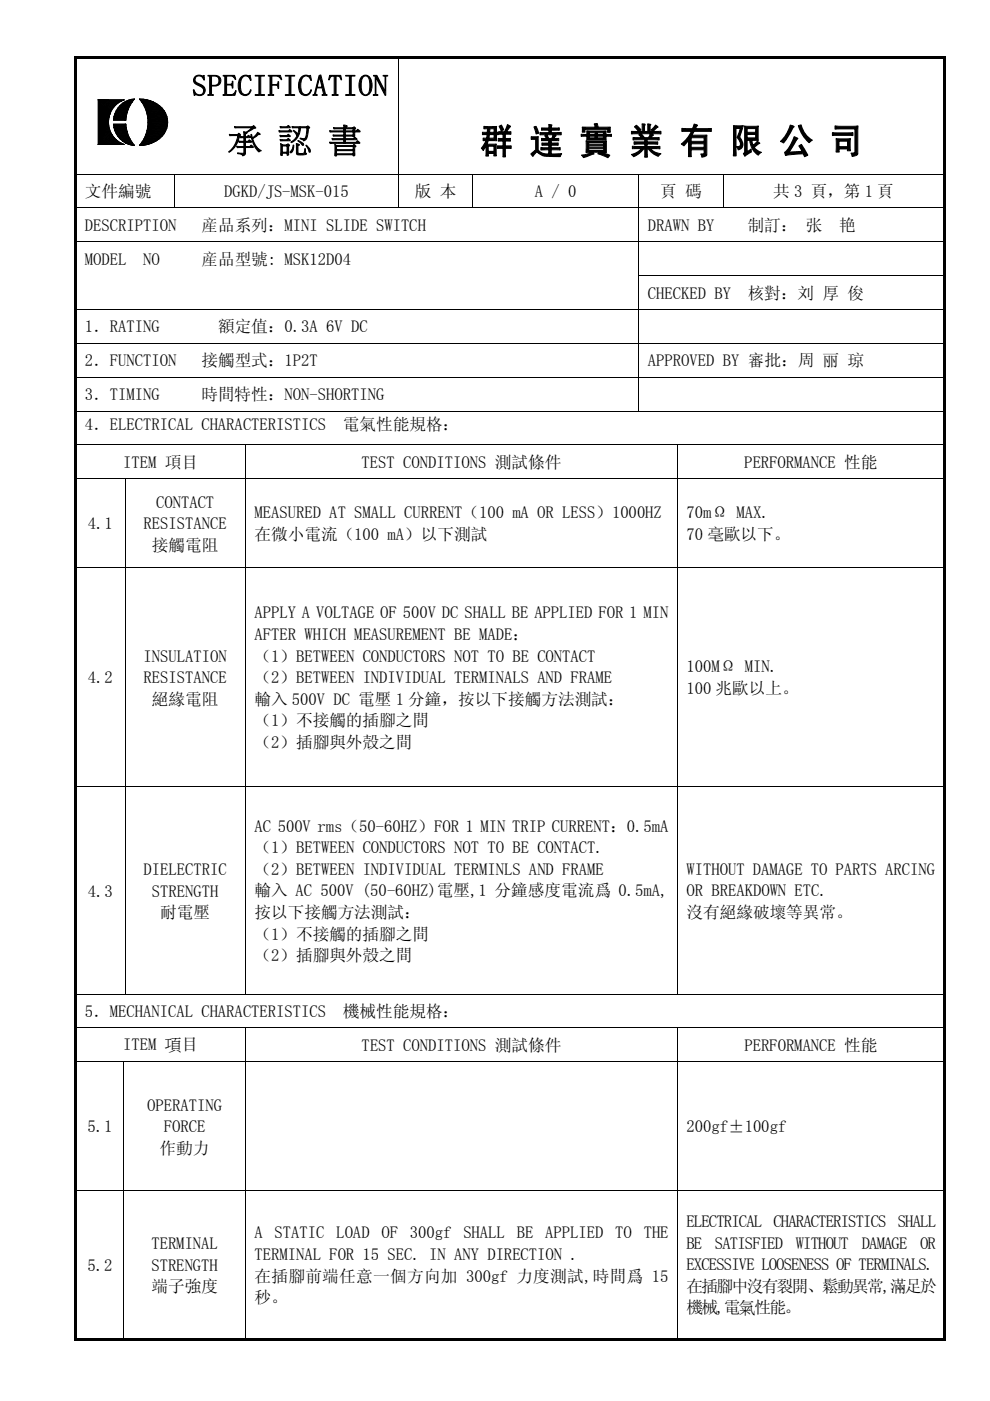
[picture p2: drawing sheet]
<svg xmlns="http://www.w3.org/2000/svg" width="210mm" height="297mm" viewBox="0 0 210 297" stroke-linecap="round" stroke-linejoin="round" font-family="sans-serif">
<g fill="#000">
<path d="M15.8 12h.6v.5h-.6zM15.8 12h69.3v.5h-69.3zM85.1 12h114.9v.5h-114.9zM200 12h.5v.5h-.5zM15.8 12.5h.6v24.3h-.6zM200 12.5h.5v24.3h-.5zM200 36.8h.5v.2h-.5zM15.8 37h.6v7h-.6zM15.8 44.2h.6v7h-.6zM15.8 51.4h.6v7h-.6zM15.8 58.4h.6v.1h-.6zM135.4 58.4h.2v.1h-.2z"/>
<path d="M200 37h.5v7h-.5zM200 44h.5v.2h-.5zM200 44.2h.5v7h-.5zM200 51.2h.5v.2h-.5zM200 51.4h.5v7h-.5zM200 58.4h.5v.1h-.5zM15.8 58.5h.6v7h-.6zM15.8 65.7h.6v7h-.6zM15.8 72.9h.6v7h-.6zM200 58.5h.5v7h-.5zM200 65.5h.5v.2h-.5zM200 65.7h.5v7h-.5z"/>
<path d="M200 72.7h.5v.2h-.5zM200 72.9h.5v7h-.5zM15.8 80.1h.6v7h-.6zM15.8 87.2h.6v7.1h-.6zM200 79.9h.5v.2h-.5zM200 80.1h.5v7h-.5zM200 87.1h.5v.1h-.5zM200 87.2h.5v7.1h-.5zM200 94.3h.5v.1h-.5zM15.8 94.4h.6v7h-.6zM200 94.4h.5v7h-.5zM200 101.4h.5v.2h-.5z"/>
<path d="M15.8 101.6h.6v18.6h-.6zM200 101.6h.5v18.6h-.5zM200 120.2h.5v.2h-.5zM15.8 120.4h.6v46.4h-.6zM200 120.4h.5v46.4h-.5zM200 166.8h.5v.1h-.5zM15.8 166.9h.6v43.8h-.6zM15.8 210.8h.6v7.1h-.6zM200 166.9h.5v43.8h-.5zM200 210.7h.5v.1h-.5zM200 210.8h.5v7.1h-.5zM200 217.9h.5v.1h-.5z"/>
<path d="M15.8 218h.6v7h-.6zM200 218h.5v7h-.5zM200 225h.5v.2h-.5zM15.8 225.2h.6v27.2h-.6zM200 225.2h.5v27.2h-.5zM200 252.4h.5v.1h-.5zM15.8 252.5h.6v31.8h-.6zM15.8 283.8h10.4v.5h-10.4zM26.2 283.8h25.8v.5h-25.8zM52 283.8h91.6v.5h-91.6zM143.6 283.8h56.4v.5h-56.4zM200 252.5h.5v31.8h-.5z"/>
<path d="M200 283.8h.5v.5h-.5z"/>
</g>
<g fill="none" stroke="#000" stroke-width=".21">
<path d="M84.6 12.5v24.3M36.9 37v7M84.6 37v7M100.2 37v7M135.5 37v7M153.4 37v7M200 36.9h-184.2M15.8 44.1h184.2M15.8 51.3h184.2M135.5 44.2v7M135.5 51.4v7M135.5 58.5v7"/>
<path d="M135.6 58.4h64.4M15.8 65.6h184.2M15.8 80h184.2M135.5 65.7v7M135.5 72.9v7M200 72.8h-184.2M15.8 87.1h184.2M15.8 94.3h184.2M52.1 94.4v7M135.5 80.1v7M143.7 94.4v7M15.8 101.5h184.2"/>
<path d="M26.5 101.6v18.6M52.1 101.6v18.6M143.7 101.6v18.6M26.5 120.4v46.4M52.1 120.4v46.4M143.7 120.4v46.4M200 120.3h-184.2M15.8 166.9h184.2M26.5 166.9v43.8M52.1 166.9v43.8M143.7 166.9v43.8M15.8 218h184.2"/>
<path d="M52.1 218v7M143.7 218v7M200 210.8h-184.2M15.8 225.1h184.2M26.3 225.2v27.2M52.1 225.2v27.2M143.7 225.2v27.2M15.8 252.5h184.2M26.3 252.5v31.3M52.1 252.5v31.3M143.7 252.5v31.3"/>
</g>
<path d="M18 20.3h19.8v10.9h-19.8z" fill="#fff"/>
<path d="M18 20.3h19.8v10.9h-19.8z" fill="none" stroke="#fff" stroke-width=".21"/>
<g fill="#000">
<path d="M20.8 21.2l4.9 .2-.6 .4zM20.8 21.2l4.3 .6-.5 .4zM20.8 21.2l3.8 1-.4 .5zM20.8 21.2l3.4 1.5-.5 .5zM20.8 21.2l2.9 2-.3 .7zM20.8 21.2l2.6 2.7-2.6 6.7zM23 25.9l.1 .7-2.3 4zM23.1 26.6l.1 .7-2.4 3.3zM23.1 25.2l-.1 .7-2.2 4.7zM23.2 27.3l.2 .6-2.6 2.7zM23.2 24.5l-.1 .7-2.3 5.4zM23.4 27.9l.3 .7-2.9 2z"/>
<path d="M23.4 23.9l-2.6 6.7zM20.8 30.6l2.9-2 .5 .5zM20.8 30.6l3.4-1.5 .4 .5zM24.2 27l2.6 .2-2.4 .5zM24.1 26.3h2.6l-2.5 .7zM24.2 24.8l2.5 .7h-2.6zM24.4 27.7l2.6 .3-2.3 .3zM24.4 24.1l2.4 .5-2.6 .2zM20.8 30.6l3.8-1 .5 .4zM24.7 28.3l2.5 .4-2.2 .2zM24.7 23.5l2.3 .3-2.6 .3zM25 28.9l2.6 .6-2.1-.1z"/>
<path d="M25 22.9l2.2 .2-2.5 .4zM20.8 30.6l4.3-.6 .6 .4zM25.5 22.4l1.7 .7-2.2-.2zM25.5 22.4l.5-.5 1.6 .4zM26.6 30.3l1.9 .5zM24.2 27l2.5-.7 .1 .9zM24.4 27.7l2.4-.5 .2 .8zM24.2 24.8l2.6-.2-.1 .9zM24.7 28.3l2.3-.3 .2 .7zM24.4 24.1l2.6-.3-.2 .8zM27.2 30.5l1.3 .3zM26.6 21.5l.6-.2 .8 .3z"/>
<path d="M25 28.9l2.2-.2 .4 .8zM24.7 23.5l2.5-.4-.2 .7zM26 29.9l1.6-.4 .4 .7zM25.5 22.4l2.1-.1-.4 .8zM27.2 21.3l.6-.2 .2 .5zM26.6 30.3l1.4-.1 .5 .6zM26 21.9l2-.3-.4 .7zM27.8 21.1l.7-.1-.5 .6zM29.6 21h.8l-.3 .7zM30.1 30.1l2.5 .1-3 .6zM30.1 21.7l3.1 .3-2.6 .5zM30.4 21l.7 .1-1 .6z"/>
<path d="M30.6 29.4h3.2l-3.7 .7zM30.6 22.5l3.7 .4-3.4 .4zM30.9 28.5l3.4 .4-3.7 .5zM30.9 23.3l3.9 .2-3.6 .6zM29.6 30.8l1.5-.2zM30.1 21.7l1-.6 .8 .3zM31.2 27.7l3.9 .1-4.2 .7zM31.2 24.1l4.2 .5-4.1 .4zM31.3 26.8l4.1 .4-4.2 .5zM31.3 25l4.2 .3-4.1 .6zM31.4 25.9h4.2l-4.3 .9zM29.6 30.8l3-.6-.7 .2z"/>
<path d="M30.1 30.1l3.7-.7-.6 .4zM30.6 22.5l3.2-.1 .5 .5zM30.6 29.4l3.7-.5-.5 .5zM30.9 23.3l3.4-.4 .5 .6zM30.9 28.5l3.9-.1-.5 .5zM31.2 24.1l3.6-.6 .3 .5zM30.9 28.5l4.2-.7-.3 .6zM31.2 24.1l3.9-.1 .3 .6zM31.2 27.7l4.2-.5-.3 .6zM31.3 25l4.1-.4 .1 .7zM31.3 26.8l4.2-.3-.1 .7zM31.4 25.9l4.1-.6 .1 .6z"/>
<path d="M31.3 26.8l4.3-.9-.1 .6z"/>
</g>
<g fill="none" stroke="#000" stroke-width=".21">
<path d="M20.8 30.6l4.3-.6 .6 .4zM20.8 30.6l3.8-1 .5 .4zM20.8 21.2l4.9 .2-.6 .4zM20.8 21.2l4.3 .6-.5 .4zM20.8 21.2l3.8 1-.4 .5zM20.8 21.2l3.4 1.5-.5 .5zM20.8 21.2l2.9 2-.3 .7zM20.8 21.2l2.6 2.7-2.6 6.7zM20.8 21.2h5.6a5 5 0 0 0-3.4 4.7 5 5 0 0 0 3.4 4.7h-5.6zM20.8 30.6l4.9-.2 .7 .2zM20.8 30.6l3.4-1.5 .4 .5zM20.8 30.6l2.9-2 .5 .5z"/>
<path d="M20.8 21.2h5.6l-.7 .2zM23 25.9l.1 .7-2.3 4zM23.1 26.6l.1 .7-2.4 3.3zM23.1 25.2l-.1 .7-2.2 4.7zM23.2 27.3l.2 .6-2.6 2.7zM23.2 24.5l-.1 .7-2.3 5.4zM23.4 27.9l.3 .7-2.9 2zM23.4 23.9l-2.6 6.7zM24.1 26.3h2.6a7.4 7.4 0 0 0 1.8 4.5 4.8 4.8 0 0 1-4.4-4.5zM24.1 26.3h2.6l-2.5 .7zM24.2 24.8l2.6-.2-.1 .9zM24.2 27l2.5-.7 .1 .9z"/>
<path d="M24.2 27l2.6 .2-2.4 .5zM24.2 24.8l2.5 .7h-2.6zM24.4 27.7l2.4-.5 .2 .8zM24.4 27.7l2.6 .3-2.3 .3zM24.4 24.1l2.4 .5-2.6 .2zM24.4 24.1l2.6-.3-.2 .8zM24.7 28.3l2.5 .4-2.2 .2zM24.7 23.5l2.3 .3-2.6 .3zM24.7 28.3l2.3-.3 .2 .7zM24.7 23.5l2.5-.4-.2 .7zM25 28.9l2.6 .6-2.1-.1zM25 22.9l2.2 .2-2.5 .4z"/>
<path d="M25 28.9l2.2-.2 .4 .8zM25.5 22.4a4.6 4.6 0 0 1 3-1.4 7.4 7.4 0 0 0-1.8 4.5h-2.6a5.1 5.1 0 0 1 1.4-3.1zM25.5 22.4l2.1-.1-.4 .8zM25.5 22.4l.5-.5 1.6 .4zM25.5 29.4l2.1 .1-1.6 .4zM25.5 22.4l1.7 .7-2.2-.2zM26 29.9l2 .3-1.4 .1zM26 29.9l1.6-.4 .4 .7zM26 21.9l.6-.4 1.4 .1zM26 21.9l2-.3-.4 .7zM26.6 21.5l.6-.2 .8 .3zM26.6 30.3l1.9 .5z"/>
<path d="M26.6 30.3l1.4-.1 .5 .6zM27.2 30.5l1.3 .3zM27.2 21.3l.6-.2 .2 .5zM27.8 21.1l.7-.1-.5 .6zM29.6 30.8l1.5-.2zM29.6 30.8l3-.6-.7 .2zM29.6 30.8l2.3-.4zM29.6 21h.8l-.3 .7zM29.6 21a5.6 5.6 0 0 1 5.9 4.5 5.1 5.1 0 0 1-5.1 5.3h-.8a7.6 7.6 0 0 0 0-9.8zM30.1 21.7l1-.6 .8 .3zM30.1 21.7h2.5l.6 .3zM30.1 30.1l3.1-.3-.6 .4z"/>
<path d="M30.1 21.7l1.8-.3 .7 .3zM30.1 30.1l2.5 .1-3 .6zM30.1 21.7l3.1 .3-2.6 .5zM30.1 30.1l3.7-.7-.6 .4zM30.4 21l.7 .1-1 .6zM30.6 22.5l2.6-.5 .6 .4zM30.6 29.4h3.2l-3.7 .7zM30.6 22.5l3.7 .4-3.4 .4zM30.6 22.5l3.2-.1 .5 .5zM30.6 29.4l3.7-.5-.5 .5zM30.9 28.5l4.2-.7-.3 .6zM30.9 28.5l3.4 .4-3.7 .5z"/>
<path d="M30.9 23.3l3.9 .2-3.6 .6zM30.9 28.5l3.9-.1-.5 .5zM30.9 23.3l3.4-.4 .5 .6zM31.2 24.1l3.9-.1 .3 .6zM31.2 27.7l4.2-.5-.3 .6zM31.2 24.1l3.6-.6 .3 .5zM31.2 27.7l3.9 .1-4.2 .7zM31.2 24.1l4.2 .5-4.1 .4zM31.3 26.8l4.2-.3-.1 .7zM31.3 25l4.1-.4 .1 .7zM31.3 26.8l4.1 .4-4.2 .5zM31.3 25l4.2 .3-4.1 .6z"/>
<path d="M31.3 26.8l4.3-.9-.1 .6zM31.4 25.9l4.1-.6 .1 .6zM31.4 25.9h4.2l-4.3 .9z"/>
</g>
<path d="M26 30.1h2M29.6 30.6h2.3" fill="none" stroke="#000" stroke-width=".38"/>
<path d="M20.8 30.5h5.6" fill="none" stroke="#000" stroke-width=".25"/>
<path d="M26 21.7h2M30.1 21.8h3.1M30.1 30h3.1" fill="none" stroke="#000" stroke-width=".36"/>
<path d="M25.5 29.7h2.1M30.6 22.2h3.2" fill="none" stroke="#000" stroke-width=".44"/>
<path d="M30.1 21.5h2.5" fill="none" stroke="#000" stroke-width=".34"/>
<path d="M20.8 21.3h5.6" fill="none" stroke="#000" stroke-width=".23"/>
<path d="M17.9 20.1h20.1v11.3h-20.1z" fill="none" stroke="#fff" stroke-width=".26"/>
<text font-size="7.8" x="101.8" y="32.6">群 达 实 业 有 限 公 司</text>
<text font-size="7" x="48.4" y="31.9">承 認 書</text>
<text font-size="6.3" x="40.7" y="20.3">SPECIFICATION</text>
<g font-size="3.5">
<text x="18" y="41.7">文件編號</text>
<text x="47.5" y="41.7">DGKD/JS-MSK-015</text>
<text x="88" y="41.7">版 本</text>
<text x="113.4" y="41.7">A / 0</text>
<text x="140" y="41.7">頁 碼</text>
<text x="164" y="41.7">共 3 頁，第 1 頁</text>
<text x="18" y="48.9">DESCRIPTION</text>
<text x="42.7" y="48.9">産品系列：MINI SLIDE SWITCH</text>
<text x="137.4" y="48.9">DRAWN BY</text>
<text x="158.6" y="48.9">制訂： 张</text>
<text x="178" y="48.9">艳</text>
<text x="18" y="56.1">MODEL</text>
<text x="30.4" y="56.1">NO</text>
<text x="42.7" y="56.1">産品型號: MSK12D04</text>
<text x="137.4" y="63.3">CHECKED BY</text>
<text x="158.6" y="63.3">核對：刘 厚 俊</text>
<text x="18" y="70.5">1．RATING</text>
<text x="46.2" y="70.5">額定值：0.3A 6V DC</text>
<text x="18" y="77.6">2．FUNCTION</text>
<text x="42.7" y="77.6">接觸型式：1P2T</text>
<text x="137.4" y="77.6">APPROVED BY 審批：周 丽 琼</text>
<text x="18" y="84.8">3．TIMING</text>
<text x="42.7" y="84.8">時間特性：NON-SHORTING</text>
<text x="18" y="91.2">4．ELECTRICAL CHARACTERISTICS</text>
<text x="72.7" y="91.2">電氣性能規格：</text>
<text x="26.1" y="99.2">ITEM 項目</text>
<text x="76.7" y="99.2">TEST CONDITIONS 測試條件</text>
<text x="157.9" y="99.2">PERFORMANCE 性能</text>
<text x="33.1" y="107.6">CONTACT</text>
<text x="18.6" y="112.2">4.1</text>
<text x="30.5" y="112.2">RESISTANCE</text>
<text x="54" y="109.9">MEASURED AT SMALL CURRENT（100 mA OR LESS）1000HZ</text>
<text x="145.6" y="109.9">70mΩ MAX.</text>
<text x="32.2" y="116.8">接觸電阻</text>
<text x="54" y="114.5">在微小電流（100 mA）以下測試</text>
<text x="145.6" y="114.5">70 毫歐以下。</text>
<text x="54" y="131.1">APPLY A VOLTAGE OF 500V DC SHALL BE APPLIED FOR 1 MIN</text>
<text x="54" y="135.7">AFTER WHICH MEASUREMENT BE MADE：</text>
<text x="30.5" y="140.3">INSULATION</text>
<text x="54" y="140.3">（1）BETWEEN CONDUCTORS NOT TO BE CONTACT</text>
<text x="145.6" y="142.6">100MΩ MIN.</text>
<text x="18.6" y="144.9">4.2</text>
<text x="30.5" y="144.9">RESISTANCE</text>
<text x="32.2" y="149.4">絕緣電阻</text>
<text x="54" y="144.8">（2）BETWEEN INDIVIDUAL TERMINALS AND FRAME</text>
<text x="54" y="149.4">輸入 500V DC 電壓 1 分鐘，按以下接觸方法測試：</text>
<text x="145.6" y="147.1">100 兆歐以上。</text>
<text x="54" y="154">（1）不接觸的插腳之間</text>
<text x="54" y="158.6">（2）插腳與外殼之間</text>
<text x="54" y="176.3">AC 500V rms（50-60HZ）FOR 1 MIN TRIP CURRENT：0.5mA</text>
<text x="30.5" y="185.5">DIELECTRIC</text>
<text x="54" y="180.9">（1）BETWEEN CONDUCTORS NOT TO BE CONTACT.</text>
<text x="54" y="185.5">（2）BETWEEN INDIVIDUAL TERMINLS AND FRAME</text>
<text x="145.6" y="185.5">WITHOUT DAMAGE TO PARTS ARCING</text>
<text x="18.6" y="190.1">4.3</text>
<text x="32.2" y="190.1">STRENGTH</text>
<text x="54" y="190.1">輸入 AC 500V (50-60HZ)電壓,1 分鐘感度電流爲 0.5mA,</text>
<text x="145.6" y="190.1">OR BREAKDOWN ETC.</text>
<text x="34" y="194.6">耐電壓</text>
<text x="54" y="194.6">按以下接觸方法測試：</text>
<text x="145.6" y="194.6">沒有絕緣破壞等異常。</text>
<text x="54" y="199.2">（1）不接觸的插腳之間</text>
<text x="54" y="203.8">（2）插腳與外殼之間</text>
<text x="18" y="215.6">5．MECHANICAL CHARACTERISTICS</text>
<text x="72.7" y="215.6">機械性能規格：</text>
<text x="26.1" y="222.7">ITEM 項目</text>
<text x="76.7" y="222.8">TEST CONDITIONS 測試條件</text>
<text x="157.9" y="222.8">PERFORMANCE 性能</text>
<text x="31.2" y="235.5">OPERATING</text>
<text x="18.5" y="240.1">5.1</text>
<text x="33.9" y="244.6">作動力</text>
<text x="34.8" y="240.1">FORCE</text>
<text x="145.6" y="240">200gf±100gf</text>
<text x="54" y="262.6">A</text>
<text x="58.3" y="262.6">STATIC</text>
<text x="71.3" y="262.6">LOAD</text>
<text x="80.9" y="262.6">OF</text>
<text x="86.9" y="262.6">300gf</text>
<text x="98.3" y="262.6">SHALL</text>
<text x="109.6" y="262.6">BE</text>
<text x="115.6" y="262.6">APPLIED</text>
<text x="130.5" y="262.6">TO</text>
<text x="136.5" y="262.6">THE</text>
<text x="145.6" y="260.2">ELECTRICAL CHARACTERISTICS SHALL</text>
<text x="18.5" y="269.4">5.2</text>
<text x="32.1" y="264.9">TERMINAL</text>
<text x="32.1" y="269.4">STRENGTH</text>
<text x="54" y="267.1">TERMINAL FOR 15 SEC. IN ANY DIRECTION .</text>
<text x="145.6" y="264.7">BE</text>
<text x="145.6" y="269.3">EXCESSIVE LOOSENESS OF TERMINALS.</text>
<text x="151.6" y="264.7">SATISFIED</text>
<text x="168.8" y="264.7">WITHOUT</text>
<text x="182.8" y="264.7">DAMAGE</text>
<text x="195.2" y="264.7">OR</text>
<text x="32.1" y="274">端子強度</text>
<text x="54" y="271.7">在插腳前端任意一個方向加 300gf 力度測試,時間爲 15</text>
<text x="145.6" y="273.9">在插腳中沒有裂開、鬆動異常,滿足於</text>
<text x="54" y="276.3">秒。</text>
<text x="145.6" y="278.5">機械,電氣性能。</text>
</g>
</svg>
